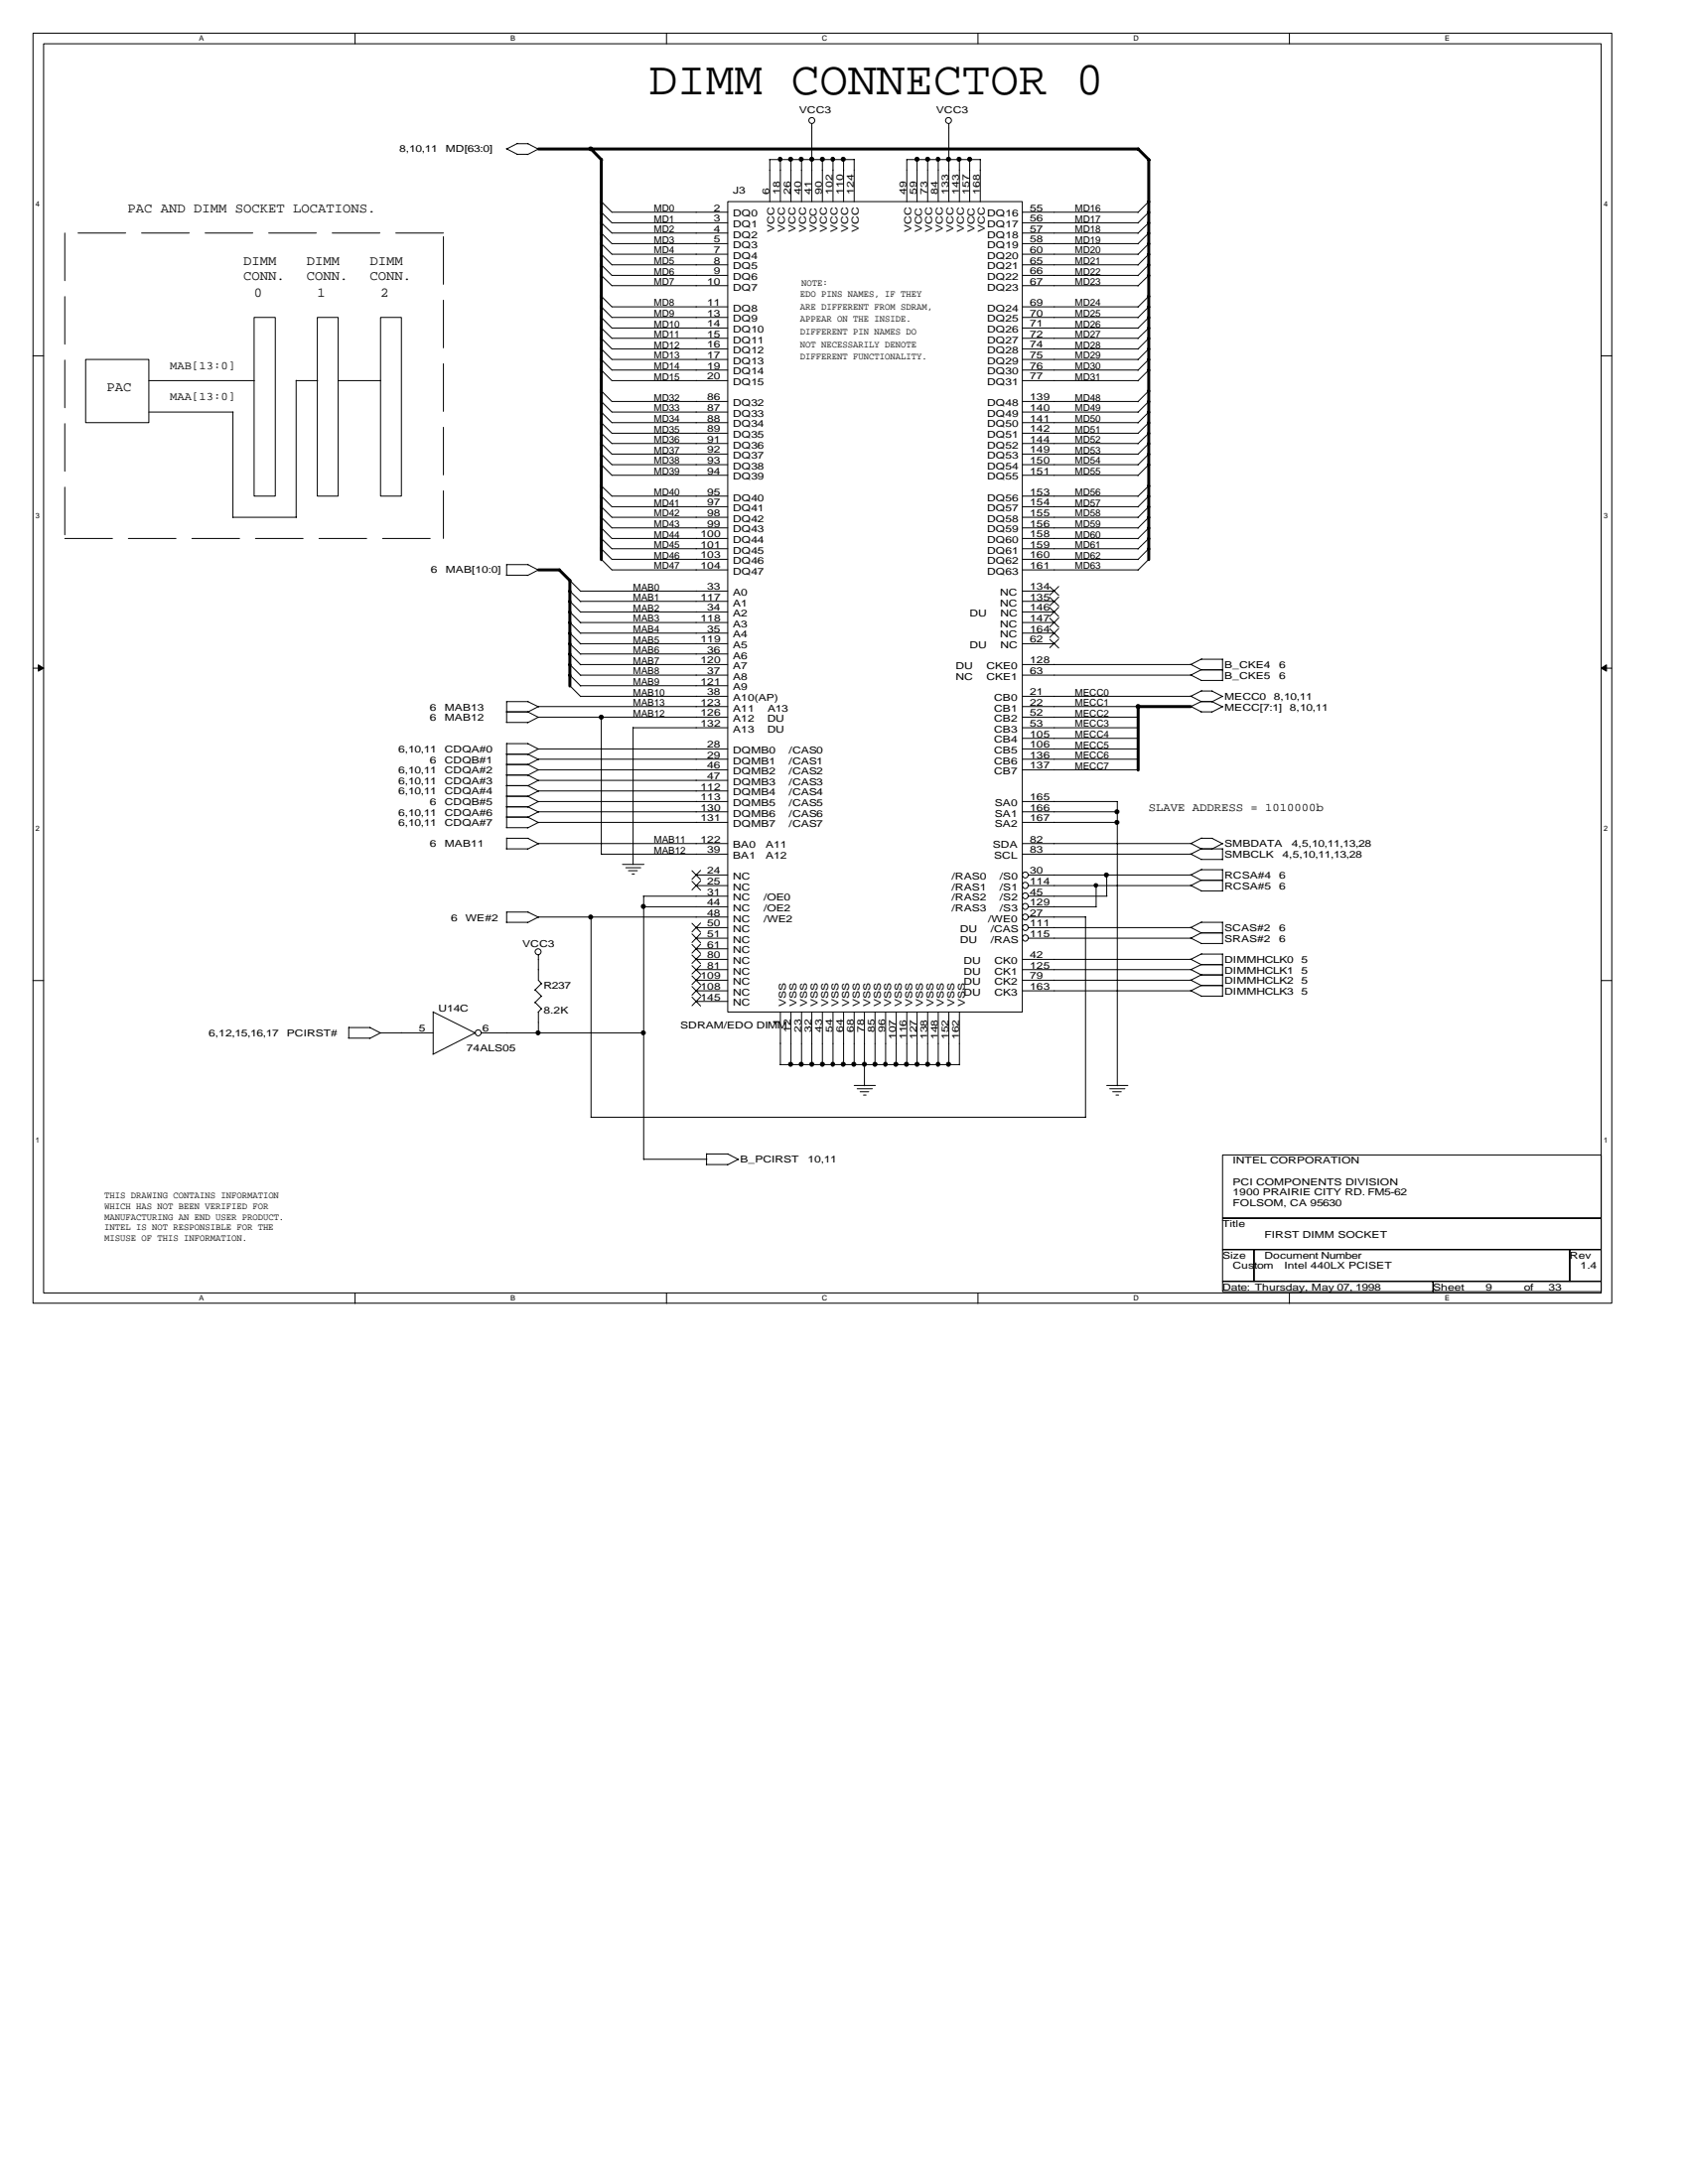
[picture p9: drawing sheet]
<svg xmlns="http://www.w3.org/2000/svg" width="216mm" height="279mm" viewBox="0 0 216 279" stroke-linecap="round" stroke-linejoin="round" font-family="sans-serif">
<path d="M4.2 4.2h202v162.5h-202zM5.6 5.6h199.2v159.8h-199.2z" fill="none" stroke="#000" stroke-width=".13"/>
<g fill="#fff">
<path d="M25.5 4.4h.6v1.1h-.6z"/>
<path d="M25.5 165.6h.6v1h-.6z"/>
</g>
<path d="M45.4 4.2v1.4M45.4 165.4v1.4" fill="none" stroke="#000" stroke-width=".13"/>
<g fill="#fff">
<path d="M65.3 4.4h.6v1.1h-.6z"/>
<path d="M65.3 165.6h.6v1h-.6z"/>
</g>
<path d="M85.2 4.2v1.4M85.2 165.4v1.4" fill="none" stroke="#000" stroke-width=".13"/>
<g fill="#fff">
<path d="M105.1 4.4h.7v1.1h-.7z"/>
<path d="M105.1 165.6h.7v1h-.7z"/>
</g>
<path d="M125.1 4.2v1.4M125.1 165.4v1.4" fill="none" stroke="#000" stroke-width=".13"/>
<g fill="#fff">
<path d="M145 4.4h.7v1.1h-.7z"/>
<path d="M145 165.6h.7v1h-.7z"/>
</g>
<path d="M164.9 4.2v1.4M164.9 165.4v1.4" fill="none" stroke="#000" stroke-width=".13"/>
<g fill="#fff">
<path d="M184.8 4.4h.7v1.1h-.7z"/>
<path d="M184.8 165.6h.7v1h-.7z"/>
<path d="M4.6 25.5h.5v1.1h-.5z"/>
<path d="M205.1 25.5h.5v1.1h-.5z"/>
<path d="M4.6 65.5h.5v1h-.5z"/>
<path d="M205.1 65.5h.5v1h-.5z"/>
</g>
<path d="M4.2 45.5h1.4M204.8 45.5h1.4" fill="none" stroke="#000" stroke-width=".13"/>
<g fill="#fff">
<path d="M4.6 105.4h.5v1.1h-.5z"/>
<path d="M205.1 105.4h.5v1.1h-.5z"/>
</g>
<path d="M4.2 85.5h1.4M204.8 85.5h1.4" fill="none" stroke="#000" stroke-width=".13"/>
<path d="M4.9 85.1l.7 .4-.7 .4zM204.8 85.5l.7-.4v.8z" fill="#000" stroke="#000" stroke-width=".13"/>
<g fill="#fff">
<path d="M4.6 145.4h.5v1h-.5z"/>
<path d="M205.1 145.4h.5v1h-.5z"/>
</g>
<g fill="none" stroke="#000" stroke-width=".13">
<path d="M64.8 19l1.4 .7M66.1 19.7h1.4M66.2 18.4h1.4M66.2 18.3l-1.4 .8M67.5 18.4l1.4 .7M68.9 19.1l-1.4 .7M103.8 15.8v10M121.4 15.8v10M76.9 25.7l1.4 1.4h14.8M76.9 27.1l1.4 1.4h14.8M76.9 28.5l1.4 1.3h14.8M76.9 29.8l1.4 1.4h14.8"/>
<path d="M76.9 31.1l1.4 1.4h14.8M76.9 32.5l1.4 1.4h14.8M76.9 33.8l1.4 1.4h14.8M76.9 35.2l1.4 1.3h14.8M76.9 37.9l1.4 1.4h14.8M76.9 39.2l1.4 1.4h14.8M93.1 25.8h37.7v103.7h-37.7zM98.4 20.4h10.9M98.5 20.4v5.4M99.8 20.4v5.4M101.2 20.4v5.4M102.5 20.4v5.4"/>
<path d="M105.2 20.4v5.4M106.5 20.4v5.4M107.9 20.4v5.4M109.3 20.4v5.4M116 20.4v5.4M116 20.4h9.4M117.3 20.4v5.4M118.6 20.4v5.4M120 20.4v5.4M122.7 20.4v5.4M124 20.4v5.4M125.4 20.4v5.4"/>
<path d="M130.8 27.1h14.8M130.8 28.5h14.8M130.8 29.8h14.8M130.8 31.2h14.8M130.8 32.5h14.8M130.8 33.9h14.8M130.8 35.2h14.8M130.8 36.5h14.8M130.8 39.3h14.8M146.9 32.5l-1.4 1.4M146.9 29.8l-1.4 1.4M146.9 35.2l-1.4 1.4"/>
<path d="M146.9 37.9l-1.4 1.4M146.9 28.5l-1.4 1.4M146.9 39.3l-1.4 1.4M146.9 31.2l-1.4 1.4M146.9 33.9l-1.4 1.4M146.9 25.8l-1.4 1.4M146.9 27.1l-1.4 1.4M11 46h8v8.1h-8zM19 48.7h13.5M19 52.7h10.8M29.8 52.7v13.5M32.5 40.6h2.7v22.9h-2.7z"/>
<path d="M37.9 48.7v17.5M37.9 48.7h2.7M40.6 40.6h2.7v22.9h-2.7zM43.3 48.7h5.4M48.7 40.6h2.6v22.9h-2.6zM76.9 47.3l1.4 1.4h14.8M76.9 51.3l1.4 1.4h14.8M76.9 40.6l1.4 1.4h14.8M76.9 41.9l1.4 1.4h14.8M76.9 43.2l1.4 1.4h14.8M76.9 44.6l1.4 1.4h14.8M76.9 45.9l1.4 1.4h14.8"/>
<path d="M76.9 50l1.4 1.4h14.8M76.9 52.7l1.4 1.4h14.8M76.9 54l1.4 1.4h14.8M76.9 55.4l1.4 1.3h14.8M76.9 56.7l1.4 1.4h14.8M76.9 58l1.4 1.4h14.8M76.9 59.4l1.4 1.4h14.8M130.8 48.7h14.8M130.8 52.7h14.8M130.8 40.6h14.8M130.8 42h14.8M130.8 43.3h14.8"/>
<path d="M130.8 44.6h14.8M130.8 46h14.8M130.8 47.3h14.8M130.8 51.4h14.8M130.8 54.1h14.8M130.8 55.4h14.8M130.8 56.7h14.8M130.8 58.1h14.8M130.8 59.4h14.8M146.9 56.7l-1.4 1.4M146.9 54.1l-1.4 1.4M146.9 46l-1.4 1.4"/>
<path d="M146.9 50l-1.4 1.4M146.9 52.7l-1.4 1.4M146.9 40.6l-1.4 1.4M146.9 43.3l-1.4 1.4M146.9 47.3l-1.4 1.4M146.9 51.4l-1.4 1.4M146.9 44.6l-1.4 1.4M146.9 42l-1.4 1.3M146.9 55.4l-1.4 1.4M146.9 58.1l-1.4 1.4M146.9 59.4l-1.4 1.4M29.8 66.2h8.1"/>
<path d="M64.8 73.6h2.7M64.8 72.2h2.8M64.8 72.2v1.4M67.5 72.2l1.4 .8M68.9 72.9l-1.4 .7M72.9 74.3l1.4 1.4M72.9 75.6l1.4 1.4M72.9 76.9l1.4 1.4M72.9 78.3l1.4 1.4M72.9 79.6l1.4 1.4M74.2 79.6h18.9M74.2 76.9h18.9"/>
<path d="M74.2 78.3h18.9M74.2 75.6h18.9M76.9 64.8l1.4 1.4h14.8M76.9 62.1l1.4 1.4h14.8M76.9 63.4l1.4 1.4h14.8M76.9 66.1l1.4 1.4h14.8M76.9 67.5l1.4 1.4h14.8M76.9 68.8l1.4 1.4h14.8M76.9 70.2l1.4 1.4h14.8M76.9 71.5l1.4 1.4h14.8M130.8 66.2h14.8M130.8 79.6h4.1"/>
<path d="M130.8 78.3h4.1M130.8 75.6h4.1M130.8 76.9h4.1M130.8 60.8h14.8M130.8 63.5h14.8M130.8 64.8h14.8M130.8 67.5h14.8M130.8 68.9h14.8M130.8 70.2h14.8M130.8 71.6h14.8M130.8 72.9h14.8M134.3 79.1l1.1 1.1"/>
<path d="M134.3 77.7l1.1 1.2M134.3 75.1l1.1 1.1M134.3 76.4l1.1 1.1M135.4 77.7l-1.1 1.1M135.4 79l-1.1 1.2M135.4 75l-1.1 1.1M135.4 76.4l-1.1 1.1M146.9 64.8l-1.4 1.4M146.9 66.2l-1.4 1.4M146.9 67.5l-1.4 1.4M146.9 68.9l-1.4 1.3M146.9 70.2l-1.4 1.4"/>
<path d="M146.9 71.6l-1.4 1.4M146.9 62.2l-1.4 1.3M146.9 63.5l-1.4 1.4M64.8 91.1h2.8M64.8 99.2h2.8M64.8 96.5h2.8M64.8 97.8h2.8M64.8 92.4h2.7M64.8 89.7v2.7M64.8 95.1v10.8M64.8 89.8h2.8M64.8 95.1h2.8"/>
<path d="M67.5 99.2l1.4 .7M67.5 96.5l1.4 .7M67.5 97.8l1.4 .7M67.5 95.1l1.4 .8M67.5 91.1l1.4 .7M67.5 89.8l1.4 .6M72.9 81l1.4 1.4M72.9 82.3l1.4 1.4M72.9 83.7l1.4 1.4M72.9 85l1.4 1.4M72.9 86.4l1.4 1.4M72.9 87.7l1.4 1.4"/>
<path d="M74.2 85h18.9M74.2 82.3h18.9M74.2 87.7h18.9M74.2 81h18.9M74.2 86.4h18.9M74.2 83.7h18.9M74.2 89.1h18.9M76.9 91.7v17.6M81 93.1h12.1M81 93.1v17.5M93.1 90.4h-24.2l-1.4 .7M93.1 95.8h-24.2l-1.4 .7"/>
<path d="M93.1 97.1h-24.2l-1.4 .7M93.1 98.5h-24.2l-1.4 .7M93.1 99.8h-24.2l-1.4 .8M93.1 91.7h-24.2l-1.4 .8M130.8 90.4h14.8M130.8 94.5h14.8M130.8 95.8h14.8M130.8 97.1h14.8M130.8 98.5h14.8M130.8 81h4.1M130.8 86.4h21.5M130.8 91.7h14.8"/>
<path d="M130.8 93.1h14.8M130.8 82.3h4.1M130.8 89.1h21.5M134.3 80.4l1.1 1.2M134.3 81.8l1.1 1.1M135.4 80.4l-1.1 1.1M135.4 81.8l-1.1 1.1M152.3 90.3l1.4 .8M152.3 89l1.4 .8M152.3 85l1.4 .7M152.3 86.3l1.4 .7M153.6 89.8h1.5"/>
<path d="M153.6 91.1h1.4M153.6 85.7h2.8M153.6 87h2.8M153.7 88.4h1.4M153.7 84.3h2.7M153.7 84.3l-1.4 .7h-21.5M153.7 89.7l-1.4 .7M153.7 88.4l-1.4 .7M153.7 85.7l-1.4 .7M155 89.8l1.4 .6M155 88.4l1.4 .7M156.4 84.3v2.8"/>
<path d="M156.4 90.4l-1.4 .7M156.4 89.1l-1.4 .7M64.8 118h2.7M64.8 108.6h2.7M64.8 100.5h2.8M64.8 104.5h2.8M64.8 105.9h2.7M64.8 103.2h2.8M64.8 101.9h2.8M64.8 107.2v1.4M64.8 116.6v1.4M64.8 107.2h2.8"/>
<path d="M64.8 116.7h2.8M67.5 116.7l1.4 .7M67.5 104.5l1.4 .8M67.5 103.2l1.4 .7M67.5 101.9l1.4 .7M67.5 100.5l1.4 .7M67.5 107.2l1.4 .8M75.6 117.3v25.7M76.9 109.3h16.2M79.6 110.6h2.8M80 111h1.9M80.4 111.4h1.1"/>
<path d="M80.8 111.8h.3M82.3 114.6h10.8M82.3 116h10.8M82.3 114.6v33.7M88.5 111.4l1.1 1.1M88.5 112.7l1.1 1.2M88.5 118.1l1.1 1.2M88.5 119.5l1.1 1.1M89 111.9h4.1M89 113.3h4.1M89 118.7h4.1M89.6 111.3l-1.1 1.2"/>
<path d="M89.6 112.7l-1.1 1.1M89.6 118.1l-1.1 1.1M89.6 119.4l-1.1 1.2M93.1 117.3h-24.2l-1.4 .7M93.1 101.2h-24.2l-1.4 .7M93.1 102.5h-24.2l-1.4 .8M93.1 103.9h-24.2l-1.4 .7M93.1 105.2h-24.2l-1.4 .7M93.1 107.9h-24.2l-1.4 .7M130.8 102.5h12.1v36.4M130.8 103.9h12.1M130.8 105.2h12.1"/>
<path d="M131.6 111.9h20.7M131.6 113.3h20.7M131.6 117.3h7.2M131.6 118.7h20.7M131.6 114.6h10M131.6 116h8.6M138.8 117.3v25.6M140.2 113.3v2.7M141.6 111.9v2.7M152.3 120l1.4 .7M152.3 118.6l1.4 .7M152.3 111.9l1.4 .7"/>
<path d="M152.3 113.3l1.4 .7M152.3 109.2l1.4 .8M152.3 107.9l1.4 .7M153.6 119.3h2.8M153.6 112.6h2.8M153.6 114h2.8M153.6 108.6h2.8M153.6 110h2.8M153.7 118h2.7M153.7 111.3h2.7M153.7 107.2h1.4M153.7 107.2l-1.4 .7h-21.5"/>
<path d="M153.7 108.6l-1.4 .7h-21.5M153.7 119.3l-1.4 .7M153.7 118l-1.4 .7M153.7 111.2l-1.4 .7M153.7 112.6l-1.4 .7M155 107.2l1.4 .8M156.4 108.6v1.4M156.4 111.3v2.7M156.4 118v2.7M156.4 107.9l-1.4 .7M4.2 125.4h1.4M44.6 132.8h2.7"/>
<path d="M44.6 131.5h2.8M44.6 131.4v1.4M47.3 131.5l1.4 .7M55.4 129.5l5.4 2.7M55.4 129.4v5.4M55.4 132.1h-6.7l-1.4 .8M60.8 132.1l-5.4 2.8M61.6 132.1h20.8M68.4 126.6l.9 .9M68.4 128.2l.9 .9M68.9 122.2v3.2l.4 .5M68.9 129.5v2.7"/>
<path d="M69.2 125.8l-.8 .9M69.2 127.4l-.8 .9M69.2 129l-.4 .5M88.5 126.2l1.1 1.1M88.5 124.9l1.1 1.1M88.5 122.2l1.1 1.1M88.5 123.5l1.1 1.1M88.5 120.8l1.1 1.2M88.5 127.6l1.1 1.1M89 126.8h4.1M89 125.4h4.1M89 120h4.1"/>
<path d="M89 122.7h4.1M89 124h4.1M89 121.4h4.1M89 128.1h4.1M89.6 126.2l-1.1 1.1M89.6 124.8l-1.1 1.2M89.6 122.1l-1.1 1.1M89.6 123.5l-1.1 1.1M89.6 120.8l-1.1 1.1M89.6 127.5l-1.1 1.2M99.8 136.2h22.9M99.8 129.5v6.7"/>
<path d="M101.2 129.5v6.7M102.5 129.5v6.7M103.8 129.5v6.7M105.2 129.5v6.7M106.5 129.5v6.7M107.9 129.5v6.7M109.3 138.9h2.7M109.3 129.5v6.7M109.6 139.3h2M110 139.7h1.1M110.6 129.5v9.4M111.9 129.5v6.7"/>
<path d="M113.3 129.5v6.7M114.6 129.5v6.7M116 129.5v6.7M117.3 129.5v6.7M118.6 129.5v6.7M120 129.5v6.7M121.4 129.5v6.7M122.7 129.5v6.7M130.8 126.8h21.5M130.8 122.7h21.5M130.8 124h21.5M131.6 120h20.7"/>
<path d="M141.6 138.9h2.7M141.9 139.3h2M142.3 139.7h1.1M152.3 124l1.4 .7M152.3 122.7l1.4 .7M152.3 125.4l1.4 .7M152.3 126.7l1.4 .7M153.6 120.7h2.8M153.6 123.4h2.8M153.6 124.7h2.8M153.6 126.1h2.8M153.6 127.4h2.8"/>
<path d="M153.7 122.1h2.7M153.7 124.7l-1.4 .7h-21.5M153.7 123.4l-1.4 .6M153.7 122l-1.4 .7M153.7 126l-1.4 .8M156.4 122.1v5.4M204.8 125.4h1.4M75.6 142.9h63.3M82.3 148.3h8.1M90.3 149h2.8M90.4 147.6h2.7M90.4 147.6v1.4"/>
<path d="M93.1 147.6l1.4 .7M94.4 148.3l-1.4 .7M110.4 140.1h.4M142.7 140.1h.4M156.4 147.8h48.4v8h-48.4zM156.4 155.8h48.4v4.1h-48.4zM156.4 159.9h4v4h-4zM160.4 159.9h40.4v4h-40.4zM200.8 159.9h4v4h-4zM156.4 163.9h26.9v1.3h-26.9zM183.3 163.9h21.5v1.3h-21.5z"/>
<circle cx="103.8" cy="15.4" r=".38"/>
<circle cx="121.3" cy="15.4" r=".38"/>
<circle cx="131.1" cy="113.3" r=".39"/>
<circle cx="131.1" cy="120" r=".39"/>
<circle cx="131.1" cy="116" r=".38"/>
<circle cx="131.1" cy="114.6" r=".38"/>
<circle cx="131.1" cy="111.9" r=".38"/>
<circle cx="131.1" cy="117.3" r=".38"/>
<circle cx="131.1" cy="118.7" r=".38"/>
<circle cx="61.2" cy="132.1" r=".38"/>
<circle cx="68.8" cy="121.8" r=".38"/>
</g>
<path d="M8.3 29.8v39.1M56.7 29.8h-48.5M8.3 68.9h48.5M56.7 68.9v-39.1" fill="none" stroke="#000" stroke-width=".13" stroke-dasharray="6.1 2"/>
<path d="M68.9 19.1h76.7M75.6 19.1l1.4 1.4M145.6 19.1l1.4 1.4M76.9 20.4v51.2M146.9 20.4v51.2M68.9 72.9h2.7M71.5 72.9l1.4 1.4M72.9 74.3v13.5M145.5 90.4h6.8M145.6 90.4v8.1" fill="none" stroke="#000" stroke-width=".38"/>
<g fill="#000" stroke="#000" stroke-width=".13">
<path d="M99.6 20.2l.2-.1 .2 .1-.1 .3-.1 .1-.2-.1z" fill-rule="evenodd"/>
<path d="M106.3 20.2l.2-.1 .2 .1v.3l-.2 .1-.2-.1z" fill-rule="evenodd"/>
<path d="M119.8 20.2l.2-.1 .2 .1-.1 .3-.1 .1-.2-.1z" fill-rule="evenodd"/>
<path d="M140 113.1h.3l.1 .2-.1 .1-.1 .1-.2-.1z" fill-rule="evenodd"/>
<path d="M106.3 136l.2-.1 .2 .1v.3l-.2 .1-.2-.1z" fill-rule="evenodd"/>
<path d="M113.1 136l.1-.1 .2 .1v.3l-.2 .1-.1-.1z" fill-rule="evenodd"/>
<path d="M119.8 136l.2-.1 .2 .1-.1 .3-.1 .1-.2-.1z" fill-rule="evenodd"/>
<circle cx="75.6" cy="19" r=".25"/>
<circle cx="101.1" cy="20.4" r=".26"/>
<circle cx="102.5" cy="20.4" r=".26"/>
<circle cx="103.8" cy="20.4" r=".26"/>
<circle cx="105.2" cy="20.4" r=".26"/>
<circle cx="107.9" cy="20.4" r=".26"/>
<circle cx="117.3" cy="20.4" r=".26"/>
<circle cx="118.6" cy="20.4" r=".26"/>
<circle cx="121.3" cy="20.4" r=".26"/>
<circle cx="122.7" cy="20.4" r=".26"/>
<circle cx="124" cy="20.4" r=".26"/>
<circle cx="76.9" cy="91.7" r=".26"/>
<circle cx="145.6" cy="90.4" r=".26"/>
<circle cx="75.6" cy="117.3" r=".26"/>
<circle cx="82.3" cy="116" r=".26"/>
<circle cx="141.5" cy="111.9" r=".26"/>
<circle cx="142.9" cy="105.2" r=".26"/>
<circle cx="142.9" cy="103.9" r=".26"/>
<circle cx="68.8" cy="132.1" r=".26"/>
<circle cx="82.3" cy="132.1" r=".26"/>
<circle cx="101.1" cy="136.2" r=".26"/>
<circle cx="102.5" cy="136.2" r=".26"/>
<circle cx="103.8" cy="136.2" r=".26"/>
<circle cx="105.2" cy="136.2" r=".26"/>
<circle cx="107.9" cy="136.2" r=".26"/>
<circle cx="109.2" cy="136.2" r=".26"/>
<circle cx="110.6" cy="136.2" r=".26"/>
<circle cx="111.9" cy="136.2" r=".26"/>
<circle cx="114.6" cy="136.2" r=".26"/>
<circle cx="115.9" cy="136.2" r=".26"/>
<circle cx="117.3" cy="136.2" r=".26"/>
<circle cx="118.6" cy="136.2" r=".26"/>
<circle cx="121.3" cy="136.2" r=".26"/>
</g>
<text font-size="6.1" x="83" y="12">DIMM CONNECTOR 0</text>
<g font-size="1.7">
<text x="16.3" y="27.2">PAC AND DIMM SOCKET LOCATIONS.</text>
<text x="31.1" y="33.9">DIMM</text>
<text x="31.1" y="35.8">CONN.</text>
<text x="39.2" y="33.9">DIMM</text>
<text x="39.2" y="35.8">CONN.</text>
<text x="47.3" y="33.9">DIMM</text>
<text x="47.3" y="35.8">CONN.</text>
<text x="32.5" y="37.9">0</text>
<text x="40.6" y="37.9">1</text>
<text x="48.7" y="37.9">2</text>
<text x="13.7" y="50.1">PAC</text>
</g>
<g font-size="1.5">
<text x="21.7" y="47.2">MAB[13:0]</text>
<text x="21.7" y="51.2">MAA[13:0]</text>
<text x="146.9" y="103.8">SLAVE ADDRESS = 1010000b</text>
</g>
<g font-size="1.2">
<text x="102.2" y="14.5">VCC3</text>
<text x="119.8" y="14.5">VCC3</text>
<text x="51.1" y="19.4">8,10,11</text>
<text x="57" y="19.4">MD[63:0]</text>
<text x="83.6" y="27.1">MD0</text>
<text x="83.6" y="28.4">MD1</text>
<text x="83.6" y="29.8">MD2</text>
<text x="91.3" y="27">2</text>
<text x="91.3" y="28.3">3</text>
<text x="91.3" y="29.7">4</text>
<text x="93.8" y="27.7">DQ0</text>
<text x="93.8" y="29.1">DQ1</text>
<text x="93.8" y="24.8">J3</text>
<text x="98.4" y="24.9" transform="rotate(-90 98.4 24.9)">6</text>
<text x="99" y="29.7" transform="rotate(-90 99 29.7)">VCC</text>
<text x="99.8" y="24.9" transform="rotate(-90 99.8 24.9)">18</text>
<text x="100.4" y="29.7" transform="rotate(-90 100.4 29.7)">VCC</text>
<text x="101.1" y="24.9" transform="rotate(-90 101.1 24.9)">26</text>
<text x="101.8" y="29.7" transform="rotate(-90 101.8 29.7)">VCC</text>
<text x="102.5" y="24.9" transform="rotate(-90 102.5 24.9)">40</text>
<text x="103.1" y="29.7" transform="rotate(-90 103.1 29.7)">VCC</text>
<text x="103.8" y="24.9" transform="rotate(-90 103.8 24.9)">41</text>
<text x="104.5" y="29.7" transform="rotate(-90 104.5 29.7)">VCC</text>
<text x="105.1" y="24.9" transform="rotate(-90 105.1 24.9)">90</text>
<text x="105.8" y="29.7" transform="rotate(-90 105.8 29.7)">VCC</text>
<text x="106.5" y="24.9" transform="rotate(-90 106.5 24.9)">102</text>
<text x="107.1" y="29.7" transform="rotate(-90 107.1 29.7)">VCC</text>
<text x="107.9" y="24.9" transform="rotate(-90 107.9 24.9)">110</text>
<text x="108.5" y="29.7" transform="rotate(-90 108.5 29.7)">VCC</text>
<text x="109.2" y="24.9" transform="rotate(-90 109.2 24.9)">124</text>
<text x="109.8" y="29.7" transform="rotate(-90 109.8 29.7)">VCC</text>
<text x="115.9" y="24.9" transform="rotate(-90 115.9 24.9)">49</text>
<text x="116.6" y="29.7" transform="rotate(-90 116.6 29.7)">VCC</text>
<text x="117.3" y="24.9" transform="rotate(-90 117.3 24.9)">59</text>
<text x="117.9" y="29.7" transform="rotate(-90 117.9 29.7)">VCC</text>
<text x="118.6" y="24.9" transform="rotate(-90 118.6 24.9)">73</text>
<text x="119.2" y="29.7" transform="rotate(-90 119.2 29.7)">VCC</text>
<text x="120" y="24.9" transform="rotate(-90 120 24.9)">84</text>
<text x="120.6" y="29.7" transform="rotate(-90 120.6 29.7)">VCC</text>
<text x="121.3" y="24.9" transform="rotate(-90 121.3 24.9)">133</text>
<text x="122" y="29.7" transform="rotate(-90 122 29.7)">VCC</text>
<text x="122.7" y="24.9" transform="rotate(-90 122.7 24.9)">143</text>
<text x="123.3" y="29.7" transform="rotate(-90 123.3 29.7)">VCC</text>
<text x="124" y="24.9" transform="rotate(-90 124 24.9)">157</text>
<text x="124.7" y="29.7" transform="rotate(-90 124.7 29.7)">VCC</text>
<text x="125.3" y="24.9" transform="rotate(-90 125.3 24.9)">168</text>
<text x="126" y="29.7" transform="rotate(-90 126 29.7)">VCC</text>
<text x="126.3" y="27.7">DQ16</text>
<text x="126.3" y="29.1">DQ17</text>
<text x="131.7" y="27">55</text>
<text x="131.7" y="28.3">56</text>
<text x="131.7" y="29.7">57</text>
<text x="137.5" y="28.4">MD17</text>
<text x="137.5" y="27.1">MD16</text>
<text x="137.5" y="29.8">MD18</text>
<text x="83.6" y="33.8">MD5</text>
<text x="83.6" y="35.1">MD6</text>
<text x="83.6" y="32.4">MD4</text>
<text x="83.6" y="31.1">MD3</text>
<text x="91.3" y="31">5</text>
<text x="91.3" y="32.4">7</text>
<text x="91.3" y="33.8">8</text>
<text x="91.3" y="35.1">9</text>
<text x="93.8" y="30.4">DQ2</text>
<text x="93.8" y="31.8">DQ3</text>
<text x="93.8" y="33.1">DQ4</text>
<text x="93.8" y="34.5">DQ5</text>
<text x="93.8" y="35.8">DQ6</text>
<text x="126.3" y="30.4">DQ18</text>
<text x="126.3" y="31.8">DQ19</text>
<text x="126.3" y="33.1">DQ20</text>
<text x="126.3" y="34.5">DQ21</text>
<text x="126.3" y="35.8">DQ22</text>
<text x="131.7" y="31">58</text>
<text x="131.7" y="32.4">60</text>
<text x="131.7" y="33.8">65</text>
<text x="131.7" y="35.1">66</text>
<text x="137.5" y="33.8">MD21</text>
<text x="137.5" y="31.1">MD19</text>
<text x="137.5" y="35.1">MD22</text>
<text x="137.5" y="32.4">MD20</text>
<text x="83.6" y="39.2">MD8</text>
<text x="83.6" y="40.5">MD9</text>
<text x="83.6" y="41.9">MD10</text>
<text x="83.6" y="36.5">MD7</text>
<text x="90.5" y="36.4">10</text>
<text x="90.5" y="39.1">11</text>
<text x="90.5" y="40.5">13</text>
<text x="90.5" y="41.8">14</text>
<text x="93.8" y="37.2">DQ7</text>
<text x="93.8" y="39.8">DQ8</text>
<text x="93.8" y="41.2">DQ9</text>
<text x="102.4" y="38">EDO PINS NAMES, IF THEY</text>
<text x="102.4" y="39.6">ARE DIFFERENT FROM SDRAM,</text>
<text x="102.4" y="41.2">APPEAR ON THE INSIDE.</text>
<text x="102.5" y="36.6">NOTE:</text>
<text x="126.3" y="37.2">DQ23</text>
<text x="126.3" y="39.8">DQ24</text>
<text x="126.3" y="41.2">DQ25</text>
<text x="131.7" y="36.4">67</text>
<text x="131.7" y="39.1">69</text>
<text x="131.7" y="40.5">70</text>
<text x="131.7" y="41.8">71</text>
<text x="137.5" y="40.5">MD25</text>
<text x="137.5" y="39.2">MD24</text>
<text x="137.5" y="36.5">MD23</text>
<text x="137.5" y="41.9">MD26</text>
<text x="83.6" y="45.9">MD13</text>
<text x="83.6" y="44.6">MD12</text>
<text x="83.6" y="47.3">MD14</text>
<text x="83.6" y="43.2">MD11</text>
<text x="90.5" y="43.1">15</text>
<text x="90.5" y="44.5">16</text>
<text x="90.5" y="45.9">17</text>
<text x="90.5" y="47.2">19</text>
<text x="93.8" y="42.6">DQ10</text>
<text x="93.8" y="43.9">DQ11</text>
<text x="93.8" y="45.2">DQ12</text>
<text x="93.8" y="46.6">DQ13</text>
<text x="93.8" y="47.9">DQ14</text>
<text x="102.4" y="42.8">DIFFERENT PIN NAMES DO</text>
<text x="102.4" y="44.4">NOT NECESSARILY DENOTE</text>
<text x="102.4" y="46">DIFFERENT FUNCTIONALITY.</text>
<text x="126.3" y="42.6">DQ26</text>
<text x="126.3" y="43.9">DQ27</text>
<text x="126.3" y="45.2">DQ28</text>
<text x="126.3" y="46.6">DQ29</text>
<text x="126.3" y="47.9">DQ30</text>
<text x="131.7" y="43.1">72</text>
<text x="131.7" y="44.5">74</text>
<text x="131.7" y="45.9">75</text>
<text x="131.7" y="47.2">76</text>
<text x="137.5" y="43.2">MD27</text>
<text x="137.5" y="47.3">MD30</text>
<text x="137.5" y="44.6">MD28</text>
<text x="137.5" y="45.9">MD29</text>
<text x="83.6" y="52.6">MD33</text>
<text x="83.6" y="54">MD34</text>
<text x="83.6" y="48.6">MD15</text>
<text x="83.6" y="51.3">MD32</text>
<text x="90.5" y="48.5">20</text>
<text x="90.5" y="51.2">86</text>
<text x="90.5" y="52.6">87</text>
<text x="90.5" y="53.9">88</text>
<text x="93.8" y="49.3">DQ15</text>
<text x="93.8" y="52">DQ32</text>
<text x="93.8" y="53.3">DQ33</text>
<text x="126.3" y="49.3">DQ31</text>
<text x="126.3" y="52">DQ48</text>
<text x="126.3" y="53.3">DQ49</text>
<text x="131.7" y="48.5">77</text>
<text x="131.7" y="51.2">139</text>
<text x="131.7" y="52.6">140</text>
<text x="131.7" y="53.9">141</text>
<text x="137.5" y="54">MD50</text>
<text x="137.5" y="48.6">MD31</text>
<text x="137.5" y="52.6">MD49</text>
<text x="137.5" y="51.3">MD48</text>
<text x="83.6" y="58">MD37</text>
<text x="83.6" y="55.3">MD35</text>
<text x="83.6" y="59.4">MD38</text>
<text x="83.6" y="56.7">MD36</text>
<text x="90.5" y="55.3">89</text>
<text x="90.5" y="56.6">91</text>
<text x="90.5" y="58">92</text>
<text x="90.5" y="59.3">93</text>
<text x="93.8" y="54.7">DQ34</text>
<text x="93.8" y="56">DQ35</text>
<text x="93.8" y="57.4">DQ36</text>
<text x="93.8" y="58.7">DQ37</text>
<text x="126.3" y="54.7">DQ50</text>
<text x="126.3" y="56">DQ51</text>
<text x="126.3" y="57.4">DQ52</text>
<text x="126.3" y="58.7">DQ53</text>
<text x="131.7" y="55.3">142</text>
<text x="131.7" y="56.6">144</text>
<text x="131.7" y="58">149</text>
<text x="131.7" y="59.3">150</text>
<text x="137.5" y="56.7">MD52</text>
<text x="137.5" y="58">MD53</text>
<text x="137.5" y="59.4">MD54</text>
<text x="137.5" y="55.3">MD51</text>
<text x="83.6" y="64.8">MD41</text>
<text x="83.6" y="60.7">MD39</text>
<text x="83.6" y="63.4">MD40</text>
<text x="90.5" y="60.7">94</text>
<text x="90.5" y="63.3">95</text>
<text x="90.5" y="64.7">97</text>
<text x="93.8" y="60">DQ38</text>
<text x="93.8" y="61.4">DQ39</text>
<text x="93.8" y="64.1">DQ40</text>
<text x="93.8" y="65.4">DQ41</text>
<text x="126.3" y="60">DQ54</text>
<text x="126.3" y="61.4">DQ55</text>
<text x="126.3" y="64.1">DQ56</text>
<text x="126.3" y="65.4">DQ57</text>
<text x="131.7" y="60.7">151</text>
<text x="131.7" y="63.3">153</text>
<text x="131.7" y="64.7">154</text>
<text x="137.5" y="63.4">MD56</text>
<text x="137.5" y="64.8">MD57</text>
<text x="137.5" y="60.7">MD55</text>
<text x="83.6" y="66.1">MD42</text>
<text x="83.6" y="70.2">MD45</text>
<text x="83.6" y="68.8">MD44</text>
<text x="83.6" y="67.4">MD43</text>
<text x="83.6" y="71.5">MD46</text>
<text x="89.6" y="68.7">100</text>
<text x="89.6" y="70.1">101</text>
<text x="89.6" y="71.4">103</text>
<text x="90.5" y="66.1">98</text>
<text x="90.5" y="67.4">99</text>
<text x="93.8" y="66.8">DQ42</text>
<text x="93.8" y="68.1">DQ43</text>
<text x="93.8" y="69.5">DQ44</text>
<text x="93.8" y="70.8">DQ45</text>
<text x="126.3" y="66.8">DQ58</text>
<text x="126.3" y="68.1">DQ59</text>
<text x="126.3" y="69.5">DQ60</text>
<text x="126.3" y="70.8">DQ61</text>
<text x="131.7" y="66.1">155</text>
<text x="131.7" y="67.4">156</text>
<text x="131.7" y="68.7">158</text>
<text x="131.7" y="70.1">159</text>
<text x="131.7" y="71.4">160</text>
<text x="137.5" y="70.2">MD61</text>
<text x="137.5" y="71.5">MD62</text>
<text x="137.5" y="68.8">MD60</text>
<text x="137.5" y="67.4">MD59</text>
<text x="137.5" y="66.1">MD58</text>
<text x="55.1" y="73.2">6</text>
<text x="57" y="73.2">MAB[10:0]</text>
<text x="81" y="75.5">MAB0</text>
<text x="81" y="76.9">MAB1</text>
<text x="83.6" y="72.8">MD47</text>
<text x="89.6" y="76.8">117</text>
<text x="89.6" y="72.8">104</text>
<text x="90.5" y="75.4">33</text>
<text x="93.8" y="76.2">A0</text>
<text x="93.8" y="77.6">A1</text>
<text x="93.8" y="72.1">DQ46</text>
<text x="93.8" y="73.5">DQ47</text>
<text x="126.3" y="72.1">DQ62</text>
<text x="126.3" y="73.5">DQ63</text>
<text x="127.9" y="76.2">NC</text>
<text x="127.9" y="77.6">NC</text>
<text x="131.7" y="75.4">134</text>
<text x="131.7" y="76.8">135</text>
<text x="131.7" y="72.8">161</text>
<text x="137.5" y="72.8">MD63</text>
<text x="81" y="78.2">MAB2</text>
<text x="81" y="79.6">MAB3</text>
<text x="81" y="80.9">MAB4</text>
<text x="81" y="82.3">MAB5</text>
<text x="81" y="83.6">MAB6</text>
<text x="89.6" y="79.5">118</text>
<text x="89.6" y="82.2">119</text>
<text x="90.5" y="78.2">34</text>
<text x="90.5" y="80.9">35</text>
<text x="90.5" y="83.5">36</text>
<text x="93.8" y="78.9">A2</text>
<text x="93.8" y="80.2">A3</text>
<text x="93.8" y="81.6">A4</text>
<text x="93.8" y="82.9">A5</text>
<text x="124" y="82.9">DU</text>
<text x="124" y="78.9">DU</text>
<text x="127.9" y="81.6">NC</text>
<text x="127.9" y="80.2">NC</text>
<text x="127.9" y="82.9">NC</text>
<text x="127.9" y="78.9">NC</text>
<text x="131.7" y="80.9">164</text>
<text x="131.7" y="79.5">147</text>
<text x="131.7" y="82.2">62</text>
<text x="131.7" y="78.2">146</text>
<text x="81" y="85">MAB7</text>
<text x="81" y="86.3">MAB8</text>
<text x="81" y="87.6">MAB9</text>
<text x="81" y="89">MAB10</text>
<text x="89.6" y="84.9">120</text>
<text x="89.6" y="87.6">121</text>
<text x="90.5" y="86.2">37</text>
<text x="90.5" y="88.9">38</text>
<text x="93.8" y="84.3">A6</text>
<text x="93.8" y="85.6">A7</text>
<text x="93.8" y="87">A8</text>
<text x="93.8" y="88.3">A9</text>
<text x="93.8" y="89.7">A10(AP)</text>
<text x="122.2" y="87">NC</text>
<text x="122.2" y="85.6">DU</text>
<text x="126.2" y="87">CKE1</text>
<text x="126.2" y="85.6">CKE0</text>
<text x="127.2" y="89.7">CB0</text>
<text x="131.7" y="88.9">21</text>
<text x="131.7" y="86.2">63</text>
<text x="131.7" y="84.9">128</text>
<text x="137.5" y="89">MECC0</text>
<text x="156.6" y="89.5">MECC0</text>
<text x="156.6" y="85.5">B_CKE4</text>
<text x="156.6" y="86.8">B_CKE5</text>
<text x="162.9" y="89.5">8,10,11</text>
<text x="163.6" y="85.5">6</text>
<text x="163.6" y="86.8">6</text>
<text x="55" y="92.2">6</text>
<text x="55" y="90.9">6</text>
<text x="56.9" y="92.2">MAB12</text>
<text x="56.9" y="90.9">MAB13</text>
<text x="81" y="90.4">MAB13</text>
<text x="81" y="91.7">MAB12</text>
<text x="89.6" y="93">132</text>
<text x="89.6" y="90.3">123</text>
<text x="89.6" y="91.6">126</text>
<text x="90.5" y="95.6">28</text>
<text x="93.8" y="93.7">A13</text>
<text x="93.8" y="91">A11</text>
<text x="93.8" y="92.3">A12</text>
<text x="98.2" y="93.7">DU</text>
<text x="98.2" y="92.3">DU</text>
<text x="98.2" y="91">A13</text>
<text x="127.2" y="91">CB1</text>
<text x="127.2" y="95">CB4</text>
<text x="127.2" y="92.3">CB2</text>
<text x="127.2" y="93.7">CB3</text>
<text x="131.7" y="90.3">22</text>
<text x="131.7" y="94.3">105</text>
<text x="131.7" y="95.6">106</text>
<text x="131.7" y="91.6">52</text>
<text x="131.7" y="93">53</text>
<text x="137.5" y="90.4">MECC1</text>
<text x="137.5" y="91.7">MECC2</text>
<text x="137.5" y="93">MECC3</text>
<text x="137.5" y="94.4">MECC4</text>
<text x="137.5" y="95.7">MECC5</text>
<text x="156.6" y="90.9">MECC[7:1]</text>
<text x="165" y="90.9">8,10,11</text>
<text x="51" y="100.3">6,10,11</text>
<text x="51" y="98.9">6,10,11</text>
<text x="51" y="96.3">6,10,11</text>
<text x="51" y="101.7">6,10,11</text>
<text x="55" y="97.6">6</text>
<text x="56.9" y="100.3">CDQA#3</text>
<text x="56.9" y="97.6">CDQB#1</text>
<text x="56.9" y="98.9">CDQA#2</text>
<text x="56.9" y="96.3">CDQA#0</text>
<text x="56.9" y="101.7">CDQA#4</text>
<text x="89.6" y="101.1">112</text>
<text x="90.5" y="97">29</text>
<text x="90.5" y="98.4">46</text>
<text x="90.5" y="99.7">47</text>
<text x="93.8" y="96.4">DQMB0</text>
<text x="93.8" y="97.8">DQMB1</text>
<text x="93.8" y="99.1">DQMB2</text>
<text x="93.8" y="100.4">DQMB3</text>
<text x="93.8" y="101.8">DQMB4</text>
<text x="100.9" y="96.4">/CAS0</text>
<text x="100.9" y="97.8">/CAS1</text>
<text x="100.9" y="99.1">/CAS2</text>
<text x="100.9" y="100.4">/CAS3</text>
<text x="100.9" y="101.8">/CAS4</text>
<text x="127.2" y="96.4">CB5</text>
<text x="127.2" y="97.8">CB6</text>
<text x="127.2" y="99.1">CB7</text>
<text x="131.7" y="97">136</text>
<text x="131.7" y="98.4">137</text>
<text x="137.5" y="97.1">MECC6</text>
<text x="137.5" y="98.4">MECC7</text>
<text x="51" y="105.7">6,10,11</text>
<text x="51" y="104.4">6,10,11</text>
<text x="55" y="103">6</text>
<text x="56.9" y="105.7">CDQA#7</text>
<text x="56.9" y="104.4">CDQA#6</text>
<text x="56.9" y="103">CDQB#5</text>
<text x="83.6" y="107.8">MAB11</text>
<text x="89.6" y="102.4">113</text>
<text x="89.6" y="103.7">130</text>
<text x="89.6" y="105.1">131</text>
<text x="89.6" y="107.8">122</text>
<text x="93.8" y="103.1">DQMB5</text>
<text x="93.8" y="104.5">DQMB6</text>
<text x="93.8" y="105.8">DQMB7</text>
<text x="100.9" y="103.1">/CAS5</text>
<text x="100.9" y="104.5">/CAS6</text>
<text x="100.9" y="105.8">/CAS7</text>
<text x="127.2" y="103.1">SA0</text>
<text x="127.2" y="104.5">SA1</text>
<text x="127.2" y="105.8">SA2</text>
<text x="131.7" y="107.8">82</text>
<text x="131.7" y="102.4">165</text>
<text x="131.7" y="103.7">166</text>
<text x="131.7" y="105.1">167</text>
<text x="55" y="108.4">6</text>
<text x="56.9" y="108.4">MAB11</text>
<text x="83.6" y="109.2">MAB12</text>
<text x="90.5" y="111.8">24</text>
<text x="90.5" y="113.2">25</text>
<text x="90.5" y="109.1">39</text>
<text x="93.8" y="112.5">NC</text>
<text x="93.8" y="113.9">NC</text>
<text x="93.8" y="108.5">BA0</text>
<text x="93.8" y="109.9">BA1</text>
<text x="97.9" y="108.5">A11</text>
<text x="97.9" y="109.9">A12</text>
<text x="121.7" y="112.5">/RAS0</text>
<text x="121.7" y="113.9">/RAS1</text>
<text x="127" y="108.5">SDA</text>
<text x="127.2" y="109.9">SCL</text>
<text x="127.9" y="112.5">/S0</text>
<text x="127.9" y="113.9">/S1</text>
<text x="131.7" y="109.1">83</text>
<text x="131.7" y="111.8">30</text>
<text x="131.7" y="113.2">114</text>
<text x="156.6" y="112.4">RCSA#4</text>
<text x="156.6" y="113.8">RCSA#5</text>
<text x="156.6" y="109.7">SMBCLK</text>
<text x="156.6" y="108.4">SMBDATA</text>
<text x="163.6" y="112.4">6</text>
<text x="163.6" y="113.8">6</text>
<text x="164" y="109.7">4,5,10,11,13,28</text>
<text x="165.2" y="108.4">4,5,10,11,13,28</text>
<text x="57.7" y="117.8">6</text>
<text x="59.6" y="117.8">WE#2</text>
<text x="90.5" y="114.5">31</text>
<text x="90.5" y="117.2">48</text>
<text x="90.5" y="118.5">50</text>
<text x="90.5" y="119.9">51</text>
<text x="90.5" y="115.8">44</text>
<text x="93.8" y="115.2">NC</text>
<text x="93.8" y="118">NC</text>
<text x="93.8" y="119.3">NC</text>
<text x="93.8" y="116.6">NC</text>
<text x="97.7" y="115.2">/OE0</text>
<text x="97.7" y="118">/WE2</text>
<text x="97.7" y="116.6">/OE2</text>
<text x="121.7" y="115.2">/RAS2</text>
<text x="121.7" y="116.6">/RAS3</text>
<text x="122.8" y="119.3">DU</text>
<text x="126.4" y="118">/WE0</text>
<text x="126.7" y="119.3">/CAS</text>
<text x="127.9" y="115.2">/S2</text>
<text x="127.9" y="116.6">/S3</text>
<text x="131.7" y="117.2">27</text>
<text x="131.7" y="118.5">111</text>
<text x="131.7" y="119.9">115</text>
<text x="131.7" y="114.5">45</text>
<text x="131.7" y="115.8">129</text>
<text x="156.6" y="119.1">SCAS#2</text>
<text x="163.6" y="119.1">6</text>
<text x="66.8" y="121.2">VCC3</text>
<text x="89.6" y="125.3">109</text>
<text x="90.5" y="122.6">80</text>
<text x="90.5" y="123.9">81</text>
<text x="90.5" y="121.3">61</text>
<text x="93.8" y="126">NC</text>
<text x="93.8" y="123.3">NC</text>
<text x="93.8" y="124.7">NC</text>
<text x="93.8" y="122">NC</text>
<text x="93.8" y="120.6">NC</text>
<text x="122.8" y="120.6">DU</text>
<text x="123.3" y="123.3">DU</text>
<text x="123.3" y="124.7">DU</text>
<text x="123.3" y="126">DU</text>
<text x="126.7" y="120.6">/RAS</text>
<text x="127.2" y="123.3">CK0</text>
<text x="127.2" y="124.7">CK1</text>
<text x="127.2" y="126">CK2</text>
<text x="131.7" y="122.6">42</text>
<text x="131.7" y="123.9">125</text>
<text x="131.7" y="125.3">79</text>
<text x="156.6" y="120.5">SRAS#2</text>
<text x="156.6" y="124.6">DIMMHCLK1</text>
<text x="156.6" y="123.2">DIMMHCLK0</text>
<text x="156.6" y="125.9">DIMMHCLK2</text>
<text x="163.6" y="120.5">6</text>
<text x="166.4" y="124.6">5</text>
<text x="166.4" y="123.2">5</text>
<text x="166.4" y="125.9">5</text>
<text x="56.1" y="129.4">U14C</text>
<text x="69.5" y="126.5">R237</text>
<text x="69.5" y="129.6">8.2K</text>
<text x="87" y="131.5">SDRAM/EDO DIMM</text>
<text x="89.6" y="126.6">108</text>
<text x="89.6" y="128">145</text>
<text x="93.8" y="127.3">NC</text>
<text x="93.8" y="128.7">NC</text>
<text x="99.8" y="131.2" transform="rotate(-90 99.8 131.2)">1</text>
<text x="100.5" y="128.8" transform="rotate(-90 100.5 128.8)">VSS</text>
<text x="101.9" y="128.8" transform="rotate(-90 101.9 128.8)">VSS</text>
<text x="103.2" y="128.8" transform="rotate(-90 103.2 128.8)">VSS</text>
<text x="104.6" y="128.8" transform="rotate(-90 104.6 128.8)">VSS</text>
<text x="105.9" y="128.8" transform="rotate(-90 105.9 128.8)">VSS</text>
<text x="107.3" y="128.8" transform="rotate(-90 107.3 128.8)">VSS</text>
<text x="108.6" y="128.8" transform="rotate(-90 108.6 128.8)">VSS</text>
<text x="110" y="128.8" transform="rotate(-90 110 128.8)">VSS</text>
<text x="111.3" y="128.8" transform="rotate(-90 111.3 128.8)">VSS</text>
<text x="112.7" y="128.8" transform="rotate(-90 112.7 128.8)">VSS</text>
<text x="114" y="128.8" transform="rotate(-90 114 128.8)">VSS</text>
<text x="115.3" y="128.8" transform="rotate(-90 115.3 128.8)">VSS</text>
<text x="116.7" y="128.8" transform="rotate(-90 116.7 128.8)">VSS</text>
<text x="118.1" y="128.8" transform="rotate(-90 118.1 128.8)">VSS</text>
<text x="119.4" y="128.8" transform="rotate(-90 119.4 128.8)">VSS</text>
<text x="120.7" y="128.8" transform="rotate(-90 120.7 128.8)">VSS</text>
<text x="122.1" y="128.8" transform="rotate(-90 122.1 128.8)">VSS</text>
<text x="123.3" y="127.3">DU</text>
<text x="123.4" y="128.8" transform="rotate(-90 123.4 128.8)">VSS</text>
<text x="127.2" y="127.3">CK3</text>
<text x="131.7" y="126.6">163</text>
<text x="156.6" y="127.2">DIMMHCLK3</text>
<text x="166.4" y="127.2">5</text>
<text x="26.7" y="132.6">6,12,15,16,17</text>
<text x="36.7" y="132.6">PCIRST#</text>
<text x="53.6" y="132">5</text>
<text x="59.7" y="134.5">74ALS05</text>
<text x="61.7" y="132">6</text>
<text x="101.1" y="132.1" transform="rotate(-90 101.1 132.1)">12</text>
<text x="102.5" y="132.1" transform="rotate(-90 102.5 132.1)">23</text>
<text x="103.8" y="132.1" transform="rotate(-90 103.8 132.1)">32</text>
<text x="105.1" y="132.1" transform="rotate(-90 105.1 132.1)">43</text>
<text x="106.5" y="132.1" transform="rotate(-90 106.5 132.1)">54</text>
<text x="107.9" y="132.1" transform="rotate(-90 107.9 132.1)">64</text>
<text x="109.2" y="132.1" transform="rotate(-90 109.2 132.1)">68</text>
<text x="110.5" y="132.1" transform="rotate(-90 110.5 132.1)">78</text>
<text x="111.9" y="132.1" transform="rotate(-90 111.9 132.1)">85</text>
<text x="113.2" y="132.1" transform="rotate(-90 113.2 132.1)">96</text>
<text x="114.6" y="133" transform="rotate(-90 114.6 133)">107</text>
<text x="115.9" y="133" transform="rotate(-90 115.9 133)">116</text>
<text x="117.3" y="133" transform="rotate(-90 117.3 133)">127</text>
<text x="118.6" y="133" transform="rotate(-90 118.6 133)">138</text>
<text x="120" y="133" transform="rotate(-90 120 133)">148</text>
<text x="121.3" y="133" transform="rotate(-90 121.3 133)">152</text>
<text x="122.7" y="133" transform="rotate(-90 122.7 133)">162</text>
<text x="94.7" y="148.8">B_PCIRST</text>
<text x="103.3" y="148.8">10,11</text>
<text x="157.7" y="148.9">INTEL CORPORATION</text>
<text x="13.4" y="153.3">THIS DRAWING CONTAINS INFORMATION</text>
<text x="13.4" y="154.7">WHICH HAS NOT BEEN VERIFIED FOR</text>
<text x="157.7" y="151.6">PCI COMPONENTS DIVISION</text>
<text x="157.7" y="152.9">1900 PRAIRIE CITY RD. FM5-62</text>
<text x="157.7" y="154.3">FOLSOM, CA 95630</text>
<text x="13.4" y="156.1">MANUFACTURING AN END USER PRODUCT.</text>
<text x="13.4" y="157.4">INTEL IS NOT RESPONSIBLE FOR THE</text>
<text x="13.4" y="158.7">MISUSE OF THIS INFORMATION.</text>
<text x="156.4" y="157">Title</text>
<text x="156.4" y="161">Size</text>
<text x="161.7" y="158.3">FIRST DIMM SOCKET</text>
<text x="161.7" y="161">Document Number</text>
<text x="200.8" y="161">Rev</text>
<text x="156.4" y="165.1">Date: Thursday, May 07, 1998</text>
<text x="157.7" y="162.4">Custom</text>
<text x="164.3" y="162.4">Intel 440LX PCISET</text>
<text x="183.3" y="165.1">Sheet</text>
<text x="190" y="165.1">9</text>
<text x="194.9" y="165.1">of</text>
<text x="198.1" y="165.1">33</text>
<text x="202.1" y="162.4">1.4</text>
</g>
<g font-size=".9">
<text x="25.5" y="5.3">A</text>
<text x="65.3" y="5.3">B</text>
<text x="105.1" y="5.3">C</text>
<text x="145" y="5.3">D</text>
<text x="184.8" y="5.3">E</text>
<text x="4.6" y="26.4">4</text>
<text x="205.1" y="26.4">4</text>
<text x="4.6" y="66.3">3</text>
<text x="205.1" y="66.3">3</text>
<text x="4.6" y="106.3">2</text>
<text x="205.1" y="106.3">2</text>
<text x="4.6" y="146.2">1</text>
<text x="205.1" y="146.2">1</text>
<text x="25.5" y="166.4">A</text>
<text x="65.3" y="166.4">B</text>
<text x="105.1" y="166.4">C</text>
<text x="145" y="166.4">D</text>
<text x="184.8" y="166.4">E</text>
</g>
</svg>
